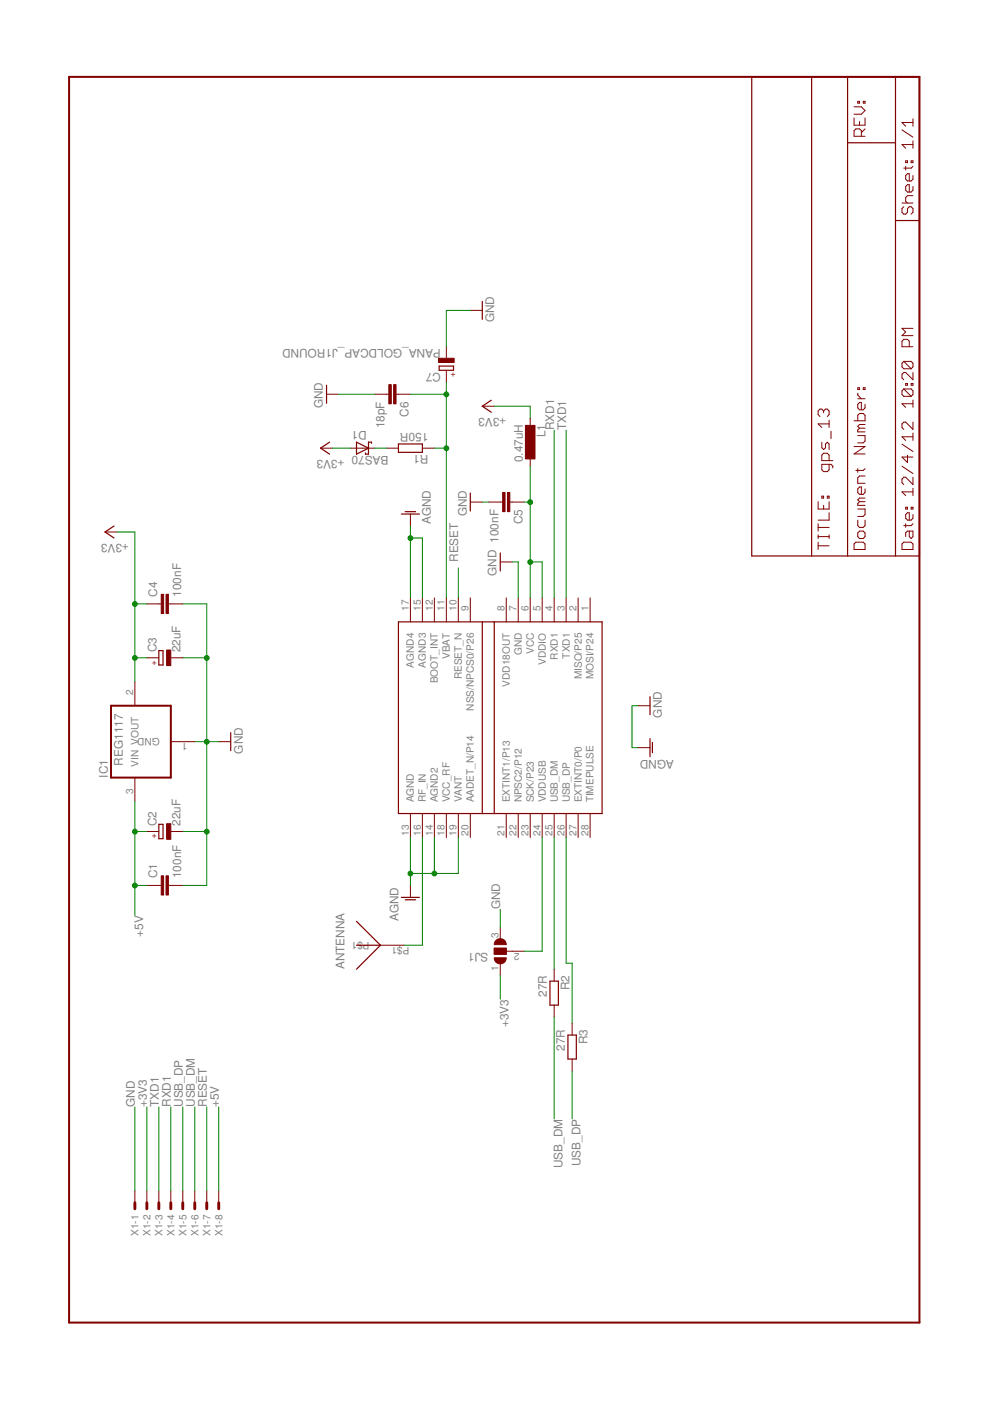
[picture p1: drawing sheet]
<svg xmlns="http://www.w3.org/2000/svg" width="210mm" height="297mm" viewBox="0 0 210 297" stroke-linecap="round" stroke-linejoin="round" font-family="sans-serif">
<g fill="none" stroke="#800000" stroke-width=".25">
<path d="M159.4 16.3h35.5v101.6h-35.5zM172.1 16.3v101.6M179.7 16.3v101.6M189.9 16.3v101.6M179.7 30.3h10.2M189.9 46.8h5M93.1 77.6h3.1v.9h-3.1zM102.3 63.9v3.8M69.2 81.7v3.8M69.9 93.7l-1.9 1.3 1.9 1.3M75.6 93.7l2.5 1.3-2.5 1.3zM78.8 94v-.3h-.7v2.6h-.6v-.3"/>
<path d="M84.5 94.1h5.1v1.8h-5.1zM104.2 84.9l-1.9 1.2 1.9 1.3M24.2 111.5l-1.9 1.3 1.9 1.3M85.1 109h3.8M85.9 108.5h2.2M99.7 104.5v3.9M106.1 117.2v3.9M33.7 137.9h.9v3.1h-.9zM84.5 131.8h43.2v40.7h-43.2zM102.3 131.8v40.7M104.8 131.8v40.7M48.9 155.3v3.9"/>
<path d="M137.8 147.7v3.8M137.8 156.6v3.8M138.3 157.4v2.2M33.7 174.8h.9v3h-.9zM75.6 195.3l5.1 5.1M85.1 190.3h3.8M85.9 190.8h2.2M75.6 200.4h5.1M80.7 200.4l-5.1 5.1M116.6 208h1.8v5.1h-1.8zM120.4 219.5h1.8v5h-1.8z"/>
</g>
<g fill="#800000" stroke="#800000" stroke-width=".21">
<path d="M35.3 137.8h.9v3.3h-.9z"/>
<path d="M106.6 104.4h.5v4.1h-.5z"/>
<path d="M107.6 104.4h.5v4.1h-.5z"/>
<path d="M111.4 90.2h2v7.1h-2z"/>
<path d="M93 76h3.3v.9h-3.3z"/>
<path d="M82.4 81.6h.6v4h-.6z"/>
<path d="M83.5 81.6h.5v4h-.5z"/>
<path d="M35.3 174.6h.9v3.3h-.9z"/>
<path d="M35.2 185.7h.5v4.1h-.5z"/>
<path d="M34.2 185.7h.5v4.1h-.5z"/>
<path d="M35.2 126h.5v4.1h-.5z"/>
<path d="M34.2 126h.5v4.1h-.5z"/>
<path d="M104.8 201h2.5v1.3h-2.5z"/>
</g>
<g fill="none" stroke="#800000" stroke-width=".21">
<path d="M181.1 25v1.5h2.3v-1.5M181.1 22.6h1.5l.8 .8-.8 .8h-1.5M181.9 21.5h.3v.4h-.3zM182.2 25.8v.7M182.6 28.9v-1.2l-.4-.4h-.7l-.4 .4v1.2h2.3M183 21.5h.4v.4h-.4zM183.4 27.3l-.8 .8M191.2 27.5l2.4 1.6M192 34.1h.4v.4h-.4zM192 35.3v.7M193.2 34.1h.4v.4h-.4zM193.6 25.2v1.6"/>
<path d="M193.6 29.9v1.5M193.6 37.2v.8l-.4 .4h-.8l-.4-.4v-.8l.4-.4h.4v1.6M193.6 39.5v.8l-.4 .4h-.8l-.4-.4v-.8l.4-.3h.4v1.5M193.6 35.3l-.4 .3h-1.6M193.6 30.6h-2.4l.8 .8M193.6 26h-2.4l.8 .8M191.2 43.1h2.4M191.6 43.8l-.4 .4v.8l.4 .4h.4l.4-.4v-.8l.4-.4h.4l.4 .4v.8l-.4 .4M193.6 41.5h-1.2l-.4 .4v.8l.4 .4M94.6 73.4v2.6M94.6 78.5v2.5M99.7 65.8h2.6"/>
<path d="M191.6 76.6h1.6l.4 .4v.8l-.4 .4M191.6 76.6l-.4 .4v.8l.4 .4h1.6M191.6 76.6l1.6 1.6M192.8 73.5v-1.2l-.4-.4h-.8l-.4 .4v1.2h2.4M193.6 79v1.5l-1.6-1.5h-.4l-.4 .4v.7l.4 .4M193.6 69.6h-2.4l.8 .8-.8 .8h2.4M68 95h2.5M69.2 83.6h2.6M74.3 95h5.1M79.4 83.6h3M81.9 95h2.6M84 83.6h3"/>
<path d="M89.6 95h2.5M102.3 86.1h2.5M112.4 88.7v2.5M112.4 96.3v2.5M174.2 93.8v1.1l.4 .4 .4-.4v-.8l.4-.3 .4 .3v1.2M174.6 87.1l-.4-.4h-.4l-.3 .4v.8l.3 .4M174.6 87.1l.4-.4h.4l.4 .4v.8l-.4 .4M174.6 87.1v.4M175.8 89.1v1.5M175.8 97.7v-1.2l-.4-.4h-.8l-.4 .4v1.2h2.4M175.8 98.4v1.2l-.4 .4h-.8l-.4-.4v-1.2h2l.4 .4v.4M175.8 89.9h-2.3l.7 .7"/>
<path d="M176.2 91.4v1.6M181.1 89.2h2.3v-1.1l-.4-.4h-.8l-.3 .4v1.1M181.1 94.7h2.3l-2.3 1.5h2.3M181.9 92.4h1.5v1.1l-.4 .4h-1.1M181.9 82.2h.3v.4h-.3zM181.9 83.4v.4l.7 .7M181.9 99.4v.7M181.9 84.5h1.5M182.2 90.8l-.3 .4v.4h1.5M182.2 90.8h1.2M183 82.2h.4v.4h-.4zM183.4 85.7v.8l-.4 .4h-.8l-.3-.4v-.8l.3-.4h.4v1.6"/>
<path d="M183.4 99.4l-.4 .3h-1.5M183.4 90h-1.2l-.3 .4 .3 .4M191.2 98.8l2.4 1.6M191.2 94.2l2.4 1.5M191.6 82.5h1.6l.4 .4v.8l-.4 .3M191.6 82.5l-.4 .4v.8l.4 .3h1.6M191.6 82.5l1.6 1.5M192 81.3h.4v.4h-.4zM192.4 96.5v1.6l-1.2-1.2h2.4M193.2 81.3h.4v.4h-.4zM193.6 84.8v1.6M193.6 89.5v1.5l-1.6-1.5h-.4l-.4 .4v.8l.4 .3"/>
<path d="M193.6 91.8v1.6M193.6 92.6h-2.4l.8 .8M193.6 85.6h-2.4l.8 .8M22.3 112.8h2.5M87 109v2.5M99.7 106.4h2.6M103.5 106.4h3.1M106.1 119.1h2.5M108.1 106.4h3M173.5 106.4v1.5h2.3v-1.5M173.5 115.7h2.3M173.5 111v1.6"/>
<path d="M173.5 113.4v.8M173.5 115v1.5M173.5 113.8h2.3M173.5 111.8h2.3M174.2 105.2h.4v.4h-.4zM174.6 107.1v.8M175.4 105.2h.4v.4h-.4zM175.8 108.7v1.6h-2.3M175.8 113.4v.8M181.1 115.3l.4-.3h1.5l.4 .3v1.2h-2.3zM181.9 107.9h1.5v1.2l-.4 .4h-1.1M181.9 110.3v1.1l.3 .4h.8l.4-.4v-1.1"/>
<path d="M182.2 112.6h.8l.4 .4v.8l-.4 .4h-.8l-.3-.4v-.8zM182.2 106.4l-.3 .4v.3h1.5M182.2 106.4h1.2M183.4 103.7v.7l-.4 .4h-.8l-.3-.4v-.7l.3-.4h.4v1.5M183.4 100.9h-1.2l-.3 .4v1.2h1.5M183.4 105.6h-1.2l-.3 .4 .3 .4M191.2 115.3l.4-.3h1.6l.4 .3v1.2h-2.4zM192 107.5h.4v.4h-.4zM192 111v.8M192.8 112.6v1.2l.4 .4 .4-.4v-1.2h-1.2l-.4 .4v.8M193.2 107.5h.4v.4h-.4zM193.6 101.2v1.5l-1.6-1.5h-.4l-.4 .4v.7l.4 .4"/>
<path d="M193.6 103.5v1.6M193.6 109.1v.8l-.4 .4h-.8l-.4-.4v-.8l.4-.4h.4v1.6M193.6 111l-.4 .4h-1.6M193.6 104.3h-2.4l.8 .8M31.1 139.5h2.6M31.1 128h3.1M35.7 128h3.1M36.2 139.5h2.6M87 126.8v5M89.6 126.8v5M92.1 126.8v5M94.6 126.8v5"/>
<path d="M97.2 126.8v5M99.7 126.8v5M107.3 126.8v5M109.9 126.8v5M112.4 126.8v5M115 126.8v5M117.5 126.8v5M120 126.8v5M122.6 126.8v5M125.1 126.8v5M28.6 144.5v5.1M36.2 157.2h5.1"/>
<path d="M46.4 157.2h2.5M135.3 158.5h2.5M135.3 149.6h2.5M28.6 164.9v5M31.1 176.3h2.6M36.2 176.3h2.6M87 172.5v5.1M89.6 172.5v5.1M92.1 172.5v5.1M94.6 172.5v5.1M97.2 172.5v5.1M99.7 172.5v5.1"/>
<path d="M107.3 172.5v5.1M109.9 172.5v5.1M112.4 172.5v5.1M115 172.5v5.1M117.5 172.5v5.1M120 172.5v5.1M122.6 172.5v5.1M125.1 172.5v5.1M31.1 187.7h3.1M35.7 187.7h3.1M87 187.7v2.6M106.1 196.6v2.5"/>
<path d="M80.7 200.4h5M104.8 201h2.5v1.3h-2.5zM106.1 204.2v2.6M107.3 201.7h3.8M117.5 205.5v2.5M117.5 213.1v2.5M121.3 216.9v2.6M121.3 224.5v2.6M28.6 252.5v2.5M31.1 252.5v2.5M33.7 252.5v2.5M36.2 252.5v2.5"/>
<path d="M38.8 252.5v2.5M41.3 252.5v2.5M43.8 252.5v2.5M46.4 252.5v2.5"/>
</g>
<path d="M14.6 16.3h180.3v264.1h-180.3zM23.5 149.6h12.7v15.3h-12.7z" fill="none" stroke="#800000" stroke-width=".42"/>
<path d="M28.6 255v1.3M31.1 255v1.3M33.7 255v1.3M36.2 255v1.3M38.8 255v1.3M41.3 255v1.3M43.8 255v1.3M46.4 255v1.3" fill="none" stroke="#800000" stroke-width=".61"/>
<g fill="#800000" stroke="#800000" stroke-width=".21">
<path d="M105.2 199.3a1.27 1.27 0 0 1 1.4-.2 1.27 1.27 0 0 1 .7 1.2h-2.5l.1-.5z" fill-rule="evenodd"/>
<path d="M104.8 203.1h2.5a1.27 1.27 0 0 1-1.2 1.3 1.27 1.27 0 0 1-1.3-1.3z" fill-rule="evenodd"/>
</g>
<g fill="none" stroke="#008000" stroke-width=".21">
<path d="M99.7 65.8h-5.1v7.6M70.5 95h3.8M71.8 83.6h7.6M79.4 95h2.5M87 83.6h7.6M92.1 95h2.5M94.6 81v45.8M104.8 86.1h7.6v2.6M112.4 98.8v28M117.5 91.2v35.6M120 91.2v35.6M24.8 112.8h3.8v31.7"/>
<path d="M87 111.5v15.3M87 114.1h2.6v12.7M102.3 106.4h1.2M108.6 119.1h1.3v7.7M111.1 106.4h1.3M112.4 119.1h2.6v7.7M28.6 128h2.5M28.6 139.5h2.5M38.8 128h5v59.7h-5M38.8 139.5h5M97.2 120.4v6.4M41.3 157.2h5.1"/>
<path d="M135.3 149.6h-1.3v8.9h1.3M28.6 176.3h2.5M28.6 169.9v24.2M38.8 176.3h5M87 177.6v10.1M89.6 177.6v22.8h-3.9M92.1 177.6v7.6M97.2 177.6v7.6h-10.2M115 177.6v24.1h-3.9M117.5 177.6v27.9M120 177.6v26.6h1.3v12.7M28.6 187.7h2.5"/>
<path d="M106.1 192.8v3.8M106.1 206.8v5M117.5 215.6v21.6M28.6 234.7v17.8M31.1 234.7v17.8M33.7 234.7v17.8M36.2 234.7v17.8M38.8 234.7v17.8M41.3 234.7v17.8M43.8 234.7v17.8M46.4 234.7v17.8M121.3 227.1v10.1"/>
</g>
<g fill="#008000" stroke="#008000" stroke-width=".21">
<circle cx="87" cy="114.1" r=".51"/>
<circle cx="87" cy="185.2" r=".51"/>
<circle cx="92.1" cy="185.2" r=".51"/>
<circle cx="43.8" cy="139.5" r=".51"/>
<circle cx="43.8" cy="157.3" r=".51"/>
<circle cx="43.8" cy="176.3" r=".51"/>
<circle cx="28.6" cy="139.5" r=".51"/>
<circle cx="28.6" cy="128.1" r=".51"/>
<circle cx="112.4" cy="119.2" r=".51"/>
<circle cx="112.4" cy="106.5" r=".51"/>
<circle cx="94.6" cy="95" r=".51"/>
<circle cx="94.6" cy="83.6" r=".51"/>
<circle cx="28.6" cy="176.3" r=".51"/>
<circle cx="28.6" cy="187.7" r=".51"/>
</g>
<g font-size="2.5" fill="#808080">
<text x="104.8" y="68.4" transform="rotate(-90 104.8 68.4)">GND</text>
<text x="93.5" y="73.9" transform="rotate(-180 93.5 73.9)">PANA_GOLDCAP_J1ROUND</text>
<text x="93.5" y="79" transform="rotate(-180 93.5 79)">C7</text>
<text x="68.5" y="86.6" transform="rotate(-90 68.5 86.6)">GND</text>
<text x="86.6" y="88.3" transform="rotate(-90 86.6 88.3)">C6</text>
<text x="107.3" y="88.7" transform="rotate(-180 107.3 88.7)">+3V3</text>
<text x="77.8" y="91.3" transform="rotate(-180 77.8 91.3)">D1</text>
<text x="81.6" y="90.8" transform="rotate(-90 81.6 90.8)">18pF</text>
<text x="90.8" y="91.7" transform="rotate(-180 90.8 91.7)">150R</text>
<text x="115.7" y="92.7" transform="rotate(-90 115.7 92.7)">L1</text>
<text x="117.5" y="91.2" transform="rotate(-90 117.5 91.2)">RXD1</text>
<text x="120" y="91.2" transform="rotate(-90 120 91.2)">TXD1</text>
<text x="73" y="97.6" transform="rotate(-180 73 97.6)">+3V3</text>
<text x="82.4" y="96.7" transform="rotate(-180 82.4 96.7)">BAS70</text>
<text x="90.8" y="96.5" transform="rotate(-180 90.8 96.5)">R1</text>
<text x="110.9" y="98" transform="rotate(-90 110.9 98)">0.47uH</text>
<text x="91.3" y="111.1" transform="rotate(-90 91.3 111.1)">AGND</text>
<text x="99" y="109.5" transform="rotate(-90 99 109.5)">GND</text>
<text x="110.8" y="111.2" transform="rotate(-90 110.8 111.2)">C5</text>
<text x="27.3" y="115.3" transform="rotate(-180 27.3 115.3)">+3V3</text>
<text x="97.2" y="119.1" transform="rotate(-90 97.2 119.1)">RESET</text>
<text x="105.3" y="122.2" transform="rotate(-90 105.3 122.2)">GND 100nF</text>
<text x="33.3" y="126.5" transform="rotate(-90 33.3 126.5)">C4</text>
<text x="38.4" y="126.5" transform="rotate(-90 38.4 126.5)">100nF</text>
<text x="33.2" y="138.3" transform="rotate(-90 33.2 138.3)">C3</text>
<text x="38.3" y="138.3" transform="rotate(-90 38.3 138.3)">22uF</text>
<text x="140.3" y="152.2" transform="rotate(-90 140.3 152.2)">GND</text>
<text x="51.5" y="159.8" transform="rotate(-90 51.5 159.8)">GND</text>
<text x="142.9" y="161.1" transform="rotate(-180 142.9 161.1)">AGND</text>
<text x="22.9" y="164.9" transform="rotate(-90 22.9 164.9)">IC1</text>
<text x="26.1" y="162.3" transform="rotate(-90 26.1 162.3)">REG1117</text>
<text x="33.2" y="175.1" transform="rotate(-90 33.2 175.1)">C2</text>
<text x="38.3" y="175.1" transform="rotate(-90 38.3 175.1)">22uF</text>
<text x="33.3" y="186.2" transform="rotate(-90 33.3 186.2)">C1</text>
<text x="38.4" y="186.2" transform="rotate(-90 38.4 186.2)">100nF</text>
<text x="84.5" y="195.3" transform="rotate(-90 84.5 195.3)">AGND</text>
<text x="106.1" y="192.8" transform="rotate(-90 106.1 192.8)">GND</text>
<text x="30.4" y="198.6" transform="rotate(-90 30.4 198.6)">+5V</text>
<text x="103.5" y="202.1" transform="rotate(-180 103.5 202.1)">SJ1</text>
<text x="73" y="205.5" transform="rotate(-90 73 205.5)">ANTENNA</text>
<text x="120.8" y="210" transform="rotate(-90 120.8 210)">R2</text>
<text x="116" y="211.4" transform="rotate(-90 116 211.4)">27R</text>
<text x="107.8" y="217.8" transform="rotate(-90 107.8 217.8)">+3V3</text>
<text x="124.6" y="221.4" transform="rotate(-90 124.6 221.4)">R3</text>
<text x="119.8" y="222.8" transform="rotate(-90 119.8 222.8)">27R</text>
<text x="28.6" y="234.7" transform="rotate(-90 28.6 234.7)">GND</text>
<text x="31.1" y="234.7" transform="rotate(-90 31.1 234.7)">+3V3</text>
<text x="33.7" y="234.7" transform="rotate(-90 33.7 234.7)">TXD1</text>
<text x="36.2" y="234.7" transform="rotate(-90 36.2 234.7)">RXD1</text>
<text x="38.8" y="234.7" transform="rotate(-90 38.8 234.7)">USB_DP</text>
<text x="41.3" y="234.7" transform="rotate(-90 41.3 234.7)">USB_DM</text>
<text x="43.8" y="234.7" transform="rotate(-90 43.8 234.7)">RESET</text>
<text x="46.4" y="234.7" transform="rotate(-90 46.4 234.7)">+5V</text>
<text x="119.3" y="247.7" transform="rotate(-90 119.3 247.7)">USB_DM</text>
<text x="123.1" y="247.3" transform="rotate(-90 123.1 247.3)">USB_DP</text>
</g>
<g font-size="2.1" fill="#808080">
<text x="86.7" y="129.5" transform="rotate(-90 86.7 129.5)">17</text>
<text x="89.2" y="129.5" transform="rotate(-90 89.2 129.5)">15</text>
<text x="91.7" y="129.5" transform="rotate(-90 91.7 129.5)">12</text>
<text x="94.3" y="129.5" transform="rotate(-90 94.3 129.5)">11</text>
<text x="96.8" y="129.5" transform="rotate(-90 96.8 129.5)">10</text>
<text x="99.4" y="129.5" transform="rotate(-90 99.4 129.5)">9</text>
<text x="107" y="129.5" transform="rotate(-90 107 129.5)">8</text>
<text x="109.5" y="129.5" transform="rotate(-90 109.5 129.5)">7</text>
<text x="112.1" y="129.5" transform="rotate(-90 112.1 129.5)">6</text>
<text x="114.6" y="129.5" transform="rotate(-90 114.6 129.5)">5</text>
<text x="117.1" y="129.5" transform="rotate(-90 117.1 129.5)">4</text>
<text x="119.7" y="129.5" transform="rotate(-90 119.7 129.5)">3</text>
<text x="122.2" y="129.5" transform="rotate(-90 122.2 129.5)">2</text>
<text x="124.8" y="129.5" transform="rotate(-90 124.8 129.5)">1</text>
<text x="87.8" y="141.5" transform="rotate(-90 87.8 141.5)">AGND4</text>
<text x="90.3" y="141.5" transform="rotate(-90 90.3 141.5)">AGND3</text>
<text x="95.4" y="139.7" transform="rotate(-90 95.4 139.7)">VBAT</text>
<text x="110.6" y="138.9" transform="rotate(-90 110.6 138.9)">GND</text>
<text x="113.2" y="138.7" transform="rotate(-90 113.2 138.7)">VCC</text>
<text x="115.7" y="141" transform="rotate(-90 115.7 141)">VDDIO</text>
<text x="118.3" y="139.9" transform="rotate(-90 118.3 139.9)">RXD1</text>
<text x="120.8" y="139.6" transform="rotate(-90 120.8 139.6)">TXD1</text>
<text x="28.3" y="147.3" transform="rotate(-90 28.3 147.3)">2</text>
<text x="92.9" y="144.9" transform="rotate(-90 92.9 144.9)">BOOT_INT</text>
<text x="97.9" y="144" transform="rotate(-90 97.9 144)">RESET_N</text>
<text x="108.1" y="145.6" transform="rotate(-90 108.1 145.6)">VDD18OUT</text>
<text x="123.3" y="144" transform="rotate(-90 123.3 144)">MISO/P25</text>
<text x="125.9" y="144" transform="rotate(-90 125.9 144)">MOSI/P24</text>
<text x="100.5" y="150.7" transform="rotate(-90 100.5 150.7)">NSS/NPCS0/P26</text>
<text x="33.9" y="156.5" transform="rotate(-180 33.9 156.5)">GND</text>
<text x="39.7" y="157.6" transform="rotate(-180 39.7 157.6)">1</text>
<text x="29.4" y="162.5" transform="rotate(-90 29.4 162.5)">VIN VOUT</text>
<text x="28.3" y="168.4" transform="rotate(-90 28.3 168.4)">3</text>
<text x="87.8" y="170.1" transform="rotate(-90 87.8 170.1)">AGND</text>
<text x="90.3" y="170.1" transform="rotate(-90 90.3 170.1)">RF_IN</text>
<text x="92.9" y="170.1" transform="rotate(-90 92.9 170.1)">AGND2</text>
<text x="95.4" y="170.1" transform="rotate(-90 95.4 170.1)">VCC_RF</text>
<text x="97.9" y="170.1" transform="rotate(-90 97.9 170.1)">VANT</text>
<text x="100.5" y="170.1" transform="rotate(-90 100.5 170.1)">AADET_N/P14</text>
<text x="108.1" y="170.1" transform="rotate(-90 108.1 170.1)">EXTINT1/P13</text>
<text x="110.6" y="170.1" transform="rotate(-90 110.6 170.1)">NPSC2/P12</text>
<text x="113.2" y="170.1" transform="rotate(-90 113.2 170.1)">SCK/P23</text>
<text x="115.7" y="170.1" transform="rotate(-90 115.7 170.1)">VDDUSB</text>
<text x="118.3" y="170.1" transform="rotate(-90 118.3 170.1)">USB_DM</text>
<text x="120.8" y="170.1" transform="rotate(-90 120.8 170.1)">USB_DP</text>
<text x="123.3" y="170.1" transform="rotate(-90 123.3 170.1)">EXTINT0/P0</text>
<text x="125.9" y="170.1" transform="rotate(-90 125.9 170.1)">TIMEPULSE</text>
<text x="86.7" y="177.2" transform="rotate(-90 86.7 177.2)">13</text>
<text x="89.2" y="177.2" transform="rotate(-90 89.2 177.2)">16</text>
<text x="91.7" y="177.2" transform="rotate(-90 91.7 177.2)">14</text>
<text x="94.3" y="177.2" transform="rotate(-90 94.3 177.2)">18</text>
<text x="96.8" y="177.2" transform="rotate(-90 96.8 177.2)">19</text>
<text x="99.4" y="177.2" transform="rotate(-90 99.4 177.2)">20</text>
<text x="107" y="177.2" transform="rotate(-90 107 177.2)">21</text>
<text x="109.5" y="177.2" transform="rotate(-90 109.5 177.2)">22</text>
<text x="112.1" y="177.2" transform="rotate(-90 112.1 177.2)">23</text>
<text x="114.6" y="177.2" transform="rotate(-90 114.6 177.2)">24</text>
<text x="117.1" y="177.2" transform="rotate(-90 117.1 177.2)">25</text>
<text x="119.7" y="177.2" transform="rotate(-90 119.7 177.2)">26</text>
<text x="122.2" y="177.2" transform="rotate(-90 122.2 177.2)">27</text>
<text x="124.8" y="177.2" transform="rotate(-90 124.8 177.2)">28</text>
<text x="78.3" y="199.7" transform="rotate(-180 78.3 199.7)">P$1</text>
<text x="86.8" y="200.8" transform="rotate(-180 86.8 200.8)">P$1</text>
<text x="105.7" y="198.8" transform="rotate(-90 105.7 198.8)">3</text>
<text x="110.1" y="202" transform="rotate(-180 110.1 202)">2</text>
<text x="105.7" y="205.8" transform="rotate(-90 105.7 205.8)">1</text>
<text x="29.4" y="262.1" transform="rotate(-90 29.4 262.1)">X1-1</text>
<text x="31.9" y="262.1" transform="rotate(-90 31.9 262.1)">X1-2</text>
<text x="34.4" y="262.1" transform="rotate(-90 34.4 262.1)">X1-3</text>
<text x="37" y="262.1" transform="rotate(-90 37 262.1)">X1-4</text>
<text x="39.5" y="262.1" transform="rotate(-90 39.5 262.1)">X1-5</text>
<text x="42.1" y="262.1" transform="rotate(-90 42.1 262.1)">X1-6</text>
<text x="44.6" y="262.1" transform="rotate(-90 44.6 262.1)">X1-7</text>
<text x="47.1" y="262.1" transform="rotate(-90 47.1 262.1)">X1-8</text>
</g>
<g font-size="1.8" fill="#800000">
<text x="96.5" y="80" transform="rotate(-90 96.5 80)">+</text>
<text x="33.3" y="140" transform="rotate(-180 33.3 140)">+</text>
<text x="33.3" y="176.9" transform="rotate(-180 33.3 176.9)">+</text>
</g>
</svg>
